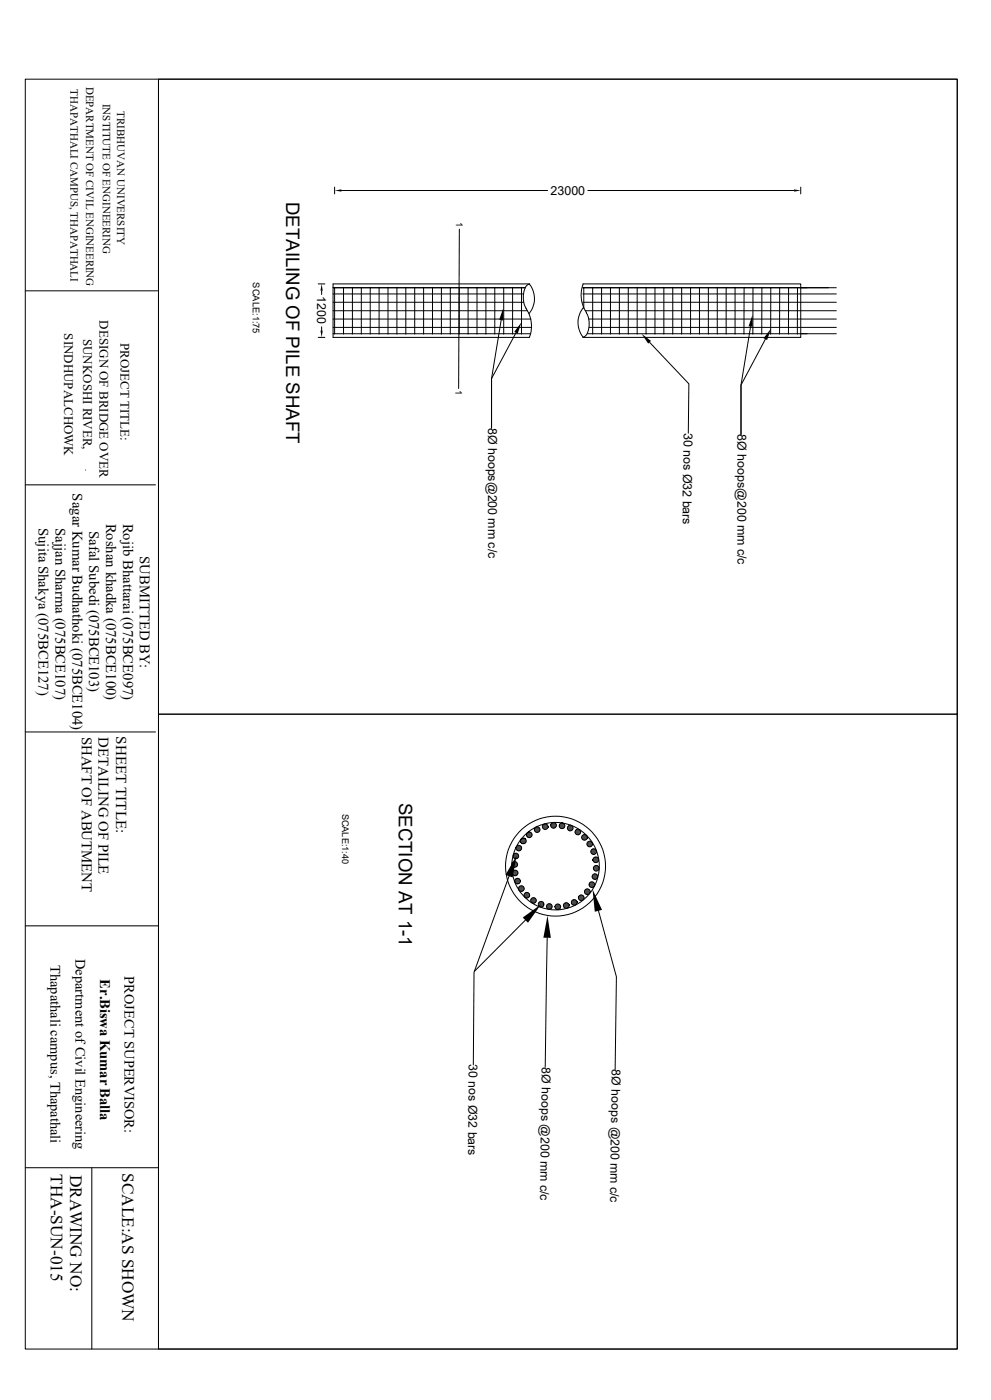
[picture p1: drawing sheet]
<svg xmlns="http://www.w3.org/2000/svg" width="297mm" height="420mm" viewBox="0 0 297 420" stroke-linecap="round" stroke-linejoin="round" font-family="sans-serif">
<g fill="none" stroke="#000" stroke-width=".3">
<path d="M7.6 23.7h279.3v381h-279.3zM47.5 23.8v380.9M47.5 23.7h239.4v190.5h-239.4zM100.3 56.1v2.1M102.3 57.2h61.8M176.2 57.2h61.8M240 56.1v2.1M137.7 68.7l-.2 47.8M7.6 87.2h39.6M95.4 85.2h2M96.4 87.2v1.1M96.4 98v1.2"/>
<path d="M99.8 86.3h57.6M99.8 95.7h59.3M99.8 90.7h57.2M99.8 88.2h57.1M99.8 93.2h58.3M99.8 98.2h59.5M100.3 86.2v14M103 86.2v14M105.6 86.2v14M108.3 86.2v14M111 86.2v14M113.6 86.2v14"/>
<path d="M116.3 86.2v14M119 86.2v14M121.6 86.2v14M124.3 86.2v14M127 86.2v14M129.6 86.2v14M132.3 86.2v14M135 86.2v14M137.6 86.2v14M140.3 86.2v14M143 86.2v14M145.6 86.2v14"/>
<path d="M148.3 86.2v14M150.2 96.1l-2.9 17.5v14.8v-14.8l7.3-13.8M151 86.2v14M153.6 86.2v14M156.3 86.2v14M157.6 92.5a9.4 9.4 0 0 1 1.1 8.7M158.7 85.2a7 7 0 0 1-.2 8.9M158.7 85.2a3.2 3.2 0 0 0-1.9 3.4 6.3 6.3 0 0 0 .9 4M158.7 85.2h-58.9v16h58.9M174.7 90.7h76M174.7 88.2h76M174.9 92.2a7.1 7.1 0 0 0-.2 8.9 3.2 3.2 0 0 0 1.9-3.4 6.3 6.3 0 0 0-.9-3.9"/>
<path d="M175 86.2v6.3M175.4 93.2h75.3M175.8 93.8a9.8 9.8 0 0 1-1.1-8.6h65.3v16h-65.3M176.5 95.7h74.2M176.6 98.2h74.1M177.6 86.2v14M180.3 86.2v14M183 86.2v14M185.6 86.2v14M188.3 86.2v14M191 86.2v14M193.6 86.2v14"/>
<path d="M196.3 86.2v14M199 86.2v14M201.6 86.2v14M204.3 86.2v14M207 86.2v14M209.6 86.2v14M212.3 86.2v14M215 86.2v14M217.6 86.2v14M220.3 86.2v14M223 86.2v14M225 98l-2.9 17.5v14.8v-14.8l7.3-13.8"/>
<path d="M225.7 86.2l-.1 14M228.3 86.2v14M231 86.2v14M233.7 86.2l-.1 14M236.3 86.2v14M239 86.2v14M240 86.3h10.7M241.9 86.3h-67.2h73.6M95.4 101.2h2M99.8 100.1h59.2M176 100.1h65.9M194.7 102.7l11.8 12.4-.2 14.9"/>
<path d="M240 100.1h10.7M7.6 145.5h39M25.7 141h.1M29.9 143.2h.1M7.6 219.6h39M47.5 214.2h239.4v190.5h-239.4zM7.6 277.7h39.9M152.6 262.8l-10.5 28.9-.2 27.7M157.5 276l-15.3 15.3M179.4 273.2l5.3 19.8-.3 27.8M164 281.3l-.6 38.9M7.6 350.3h39.9"/>
<path d="M27.5 350.3v54.4"/>
<circle cx="154.3" cy="259.3" r=".86"/>
<circle cx="154.6" cy="256.8" r=".84"/>
<circle cx="155.5" cy="254.4" r=".84"/>
<circle cx="156.8" cy="252.3" r=".86"/>
<circle cx="158.6" cy="250.4" r=".83"/>
<circle cx="161" cy="248.9" r=".85"/>
<circle cx="163.4" cy="248" r=".85"/>
<circle cx="165.9" cy="247.6" r=".84"/>
<circle cx="166.5" cy="259.9" r="15"/>
<circle cx="166.5" cy="259.9" r="13.1"/>
<circle cx="168.4" cy="247.7" r=".84"/>
<circle cx="170.9" cy="248.4" r=".84"/>
<circle cx="173.2" cy="249.6" r=".84"/>
<circle cx="175.2" cy="251.2" r=".84"/>
<circle cx="176.7" cy="253.2" r=".84"/>
<circle cx="177.9" cy="255.5" r=".85"/>
<circle cx="178.6" cy="257.9" r=".85"/>
<circle cx="154.4" cy="261.9" r=".85"/>
<circle cx="155.1" cy="264.3" r=".84"/>
<circle cx="156.3" cy="266.6" r=".84"/>
<circle cx="157.9" cy="268.6" r=".84"/>
<circle cx="159.9" cy="270.1" r=".84"/>
<circle cx="162.2" cy="271.3" r=".85"/>
<circle cx="164.6" cy="271.9" r=".84"/>
<circle cx="167.2" cy="272" r=".84"/>
<circle cx="169.7" cy="271.7" r=".86"/>
<circle cx="172.1" cy="270.7" r=".85"/>
<circle cx="174.2" cy="269.3" r=".84"/>
<circle cx="176" cy="267.5" r=".86"/>
<circle cx="177.4" cy="265.4" r=".85"/>
<circle cx="178.3" cy="263" r=".85"/>
<circle cx="178.7" cy="260.5" r=".84"/>
</g>
<g fill="#000">
<path d="M100.3 57.1l2-.3v.7zM238 56.8l2 .3-2 .4zM96.4 85.2l.3 2h-.6zM96.1 99.2h.6l-.3 2zM150.8 92.5v3.6l-1.2-.2zM156.3 96.7l-1.1 3.4-1.1-.6zM225.5 94.4l.1 3.6-1.2-.1zM192.3 100.1l2.8 2.2-.8 .8zM231.1 98.6l-1.2 3.4-1-.5zM153.4 259.1v.3zM153.4 259.1v.5zM153.5 259l-.1 .6z"/>
<path d="M153.5 259v.7zM153.5 258.8v.9zM153.5 258.8v1zM153.7 258.7l-.2 1.1zM153.7 258.7v1.3zM153.8 256.6v.3zM153.8 256.6v.4zM153.7 258.7l.1-.1-.1 1.4zM153.8 258.6v1.5zM153.8 256.4v.6zM153.8 256.4v.8zM153.9 256.3l-.1 .9z"/>
<path d="M153.9 256.3v1zM153.9 258.5v1.6zM154 256.2l-.1 1.1zM154 256.2v1.3zM153.9 258.5h.2l-.2 1.6zM154.1 258.5v1.7l-.2-.1zM154 256.2l.1-.1-.1 1.4zM154.1 256.1v1.5zM154.1 258.5l.2-.1-.2 1.8zM154.3 258.4v1.8h-.2zM154.1 256.1l.2-.1-.2 1.6zM154.3 256v1.6h-.2z"/>
<path d="M154.3 258.4v1.8zM154.4 258.5l-.1 1.7zM154.3 256v1.6zM154.4 255.9v1.8zM154.4 258.5h.2l-.2 1.7zM154.6 258.5v1.6l-.2 .1zM154.4 255.9h.2l-.2 1.8zM154.6 255.9v1.8h-.2zM154.6 254.2v.3zM154.6 254.2v.5zM154.6 258.5v1.6zM154.7 258.6l-.1 1.5z"/>
<path d="M154.7 254l-.1 .7zM154.7 254v.8zM154.6 255.9h.2l-.2 1.8zM154.8 255.9v1.8h-.2zM154.8 253.9l-.1 .9zM154.8 253.9v1zM154.7 258.6l.2 .1-.2 1.4zM154.9 258.7v1.3l-.2 .1zM154.9 253.8l-.1 1.1zM154.9 253.8v1.3zM154.9 258.7v1.3zM154.9 258.8v1.2z"/>
<path d="M154.8 255.9l.1 .1-.1 1.7zM154.9 256v1.6l-.1 .1zM154.9 258.8v1zM155 259l-.1 .8zM155 253.7l-.1 1.4zM155 253.7v1.4zM155 259v.7zM155.1 259.1l-.1 .6zM154.9 256v1.6zM155.1 256.1l-.2 1.5zM155.1 259.1v.5zM155.1 259.2v.4z"/>
<path d="M155.1 256.1v1.5zM155.2 256.2l-.1 1.4zM155 253.7l.2-.1-.2 1.5zM155.2 253.6v1.6l-.2-.1zM155.2 256.2v1.3zM155.3 256.3l-.1 1.2zM155.2 253.6v1.6zM155.3 253.6v1.7zM155.3 256.3v1zM155.4 256.4l-.1 .9zM155.4 256.4v.8zM155.4 256.6v.6z"/>
<path d="M155.4 256.6v.4zM155.5 256.7l-.1 .3zM155.3 253.6l.2-.1-.2 1.8zM155.5 253.5v1.8h-.2zM155.5 253.5l.2 .1-.2 1.7zM155.7 253.6v1.7h-.2zM155.7 253.6h.1l-.1 1.7zM155.8 253.6v1.6l-.1 .1zM155.8 253.6v1.6zM156 253.7l-.2 1.5zM156 252v.2zM156 252.3v.2z"/>
<path d="M156 252v.3zM156 252v.5zM156.1 251.9l-.1 .1zM156 252.5l.1 .1zM156 253.7v1.4zM156.1 253.8l-.1 1.3zM156.1 251.9l-.1 .6zM156.1 251.9v.7zM156.2 251.7l-.1 .9zM156.2 251.7v1.1zM156.1 253.8v1.3zM156.2 253.9l-.1 1.2z"/>
<path d="M156.3 251.6l-.1 1.2zM156.3 251.6v1.3zM156.2 253.9v1zM156.3 254l-.1 .9zM156.3 254v.8zM156.3 254.2v.6zM156.3 254.2v.5zM156.4 254.3l-.1 .4zM156.4 251.5l-.1 1.4zM156.4 251.5v1.5zM156.4 251.5h.1l-.1 1.5zM156.5 251.5v1.6l-.1-.1z"/>
<path d="M156.5 251.5v1.6zM156.7 251.4v1.7zM156.7 251.4h.1l-.1 1.7zM156.8 251.4v1.8l-.1-.1zM156.8 251.4h.2l-.2 1.8zM157 251.4v1.7l-.2 .1zM157 251.4l.2 .1-.2 1.6zM157.2 251.5v1.6h-.2zM157.2 251.5v1.6zM157.3 251.5l-.1 1.6zM157.3 251.5l.1 .1zM157.4 252.9l-.1 .1z"/>
<path d="M157.3 251.5v1.5zM157.4 251.6l-.1 1.4zM157.4 251.6l.2 .1zM157.6 252.8l-.2 .1zM157.4 251.6v1.3zM157.6 251.7l-.2 1.2zM157.6 251.8v.1zM157.6 251.7v1.1zM157.6 251.9v.9zM157.6 251.9v.7zM157.7 252l-.1 .6zM157.7 252v.2z"/>
<path d="M157.7 252.3v.2zM157.7 252v.5zM157.7 252.2v.3zM157.8 250.2v.2zM157.8 250.2v.3zM157.8 250.2v.5zM157.9 250.1l-.1 .1zM157.8 250.7l.1 .1zM157.9 250.1l-.1 .6zM157.9 250.1v.7zM157.9 249.9v.9zM157.9 249.9v1.1z"/>
<path d="M158 249.8l-.1 .1zM157.9 251l.1 .1zM158 249.8l-.1 1.2zM158 249.8v1.3zM158 249.8l.2-.1-.2 1.4zM158.2 249.7v1.5zM158.2 249.7l.1-.1zM158.2 249.7l.1-.1-.1 1.6zM158.3 249.6v1.6h-.1zM158.3 249.6v1.6zM158.5 249.6v1.7zM158.5 249.6h.1l-.1 1.7z"/>
<path d="M158.6 249.6v1.7h-.1zM158.6 249.6h.2l-.2 1.7zM158.8 249.6v1.7h-.2zM158.8 249.6h.2zM158.8 251.3l.2-.1zM158.8 249.6h.2l-.2 1.7zM159 249.6v1.6l-.2 .1zM159 249.6l.1 .1zM159 251.2h.1zM159 249.6v1.6zM159.1 249.7l-.1 1.5zM159.1 249.7l.1 .1z"/>
<path d="M159.1 251.2l.1-.1zM159.1 249.7v1.5zM159.2 249.8l-.1 1.4zM159.2 249.8l.1 .1zM159.3 251l-.1 .1zM159.2 249.8v1.3zM159.3 249.9l-.1 1.2zM159.3 249.9l.1 .2zM159.4 250.8l-.1 .2zM159.3 249.9v1.1zM159.4 250.1l-.1 .9zM159.5 250.7l-.1 .1z"/>
<path d="M159.4 250.1v.7zM159.5 250.2l-.1 .6zM159.5 250.2v.2zM159.5 250.2v.5zM159.5 250.4v.3zM160.1 248.6v.2zM160.1 249v.1zM160.1 248.6v.4zM160.1 248.6v.5zM160.2 248.5l-.1 .1zM160.1 249.1l.1 .2zM160.2 248.5l-.1 .6z"/>
<path d="M160.2 248.5v.8zM160.3 248.4l-.1 .1zM160.2 249.3l.1 .1zM160.3 248.4l-.1 .9zM160.3 248.4v1zM160.4 248.2l-.1 .2zM160.3 249.4l.1 .1zM160.4 248.2l-.1 1.2zM160.4 248.2v1.3zM160.5 248.1l-.1 .1zM160.4 249.5l.1 .1zM160.5 248.1l-.1 1.4z"/>
<path d="M160.5 248.1v1.5zM160.5 248.1h.2zM160.5 249.6l.2 .1zM160.5 248.1h.2l-.2 1.5zM160.7 248.1v1.6l-.2-.1zM160.7 248.1v1.6zM160.8 248v1.7zM160.8 248h.2zM160.8 249.7l.2 .1zM160.8 248h.2l-.2 1.7zM161 248v1.8l-.2-.1zM161 248h.2z"/>
<path d="M161 249.8l.2-.1zM161 248h.2l-.2 1.8zM161.2 248v1.7l-.2 .1zM161.2 248l.1 .1zM161.2 249.7h.1zM161.2 248l.1 .1-.1 1.6zM161.3 248.1v1.6h-.1zM161.3 248.1v1.6zM161.5 248.1l-.2 1.6zM161.5 248.1l.1 .1zM161.6 249.5l-.1 .1zM161.5 248.1v1.5z"/>
<path d="M161.6 248.2l-.1 1.4zM161.6 248.2l.1 .2zM161.6 249.5l.1-.1zM161.6 248.2v1.3zM161.7 248.4l-.1 1.1zM161.7 248.4l.1 .1zM161.8 249.3l-.1 .1zM161.7 248.4v1zM161.8 248.5l-.1 .9zM161.8 248.5v.8zM161.8 248.6v.7zM161.8 248.6l.1 .2z"/>
<path d="M161.9 249l-.1 .1zM161.8 248.6v.5zM161.9 248.8l-.1 .3zM162.6 247.7l-.1 .2zM162.5 248.1l.1 .1zM162.6 247.7l-.1 .4zM162.6 247.7v.5zM162.6 247.6v.6zM162.6 247.6v.8zM162.7 247.4l-.1 .2zM162.6 248.4l.1 .1zM162.7 247.4l-.1 1z"/>
<path d="M162.7 247.4v1.1zM162.7 247.4h.1zM162.7 248.5l.1 .1zM162.7 247.4h.1l-.1 1.1zM162.8 247.4v1.2zM162.8 247.4l.1-.2zM162.8 248.6l.1 .1zM162.8 247.4l.1-.2-.1 1.4zM162.9 247.2v1.5zM162.9 248.7l.2 .1zM163.1 247.2v1.6zM163.1 247.2l.1-.1z"/>
<path d="M163.1 248.8h.1zM163.1 247.2l.1-.1-.1 1.7zM163.2 247.1v1.7h-.1zM163.2 247.1h.2zM163.2 248.8l.2 .1zM163.2 247.1h.2l-.2 1.7zM163.4 247.1v1.8l-.2-.1zM163.4 247.1v1.8zM163.5 247.1l-.1 1.8zM163.5 247.1l.2 .1zM163.5 248.8h.2zM163.5 247.1l.2 .1-.2 1.6z"/>
<path d="M163.7 247.2v1.6h-.2zM163.7 247.2h.2zM163.7 248.8l.2-.1zM163.7 247.2h.2l-.2 1.6zM163.9 247.2v1.5l-.2 .1zM163.9 247.2l.1 .2zM163.9 248.7l.1-.1zM163.9 247.2v1.5zM164 247.4l-.1 1.3zM164.1 248.5l-.1 .1zM164 247.4v1.2zM164.1 247.4l-.1 1.2z"/>
<path d="M164.1 247.4l.1 .2zM164.2 248.4l-.1 .1zM164.1 247.4v1.1zM164.2 247.6l-.1 .9zM164.3 247.7v.2zM164.3 248.1v.1zM164.2 247.6l.1 .1zM164.3 248.2l-.1 .2zM164.3 247.7v.5zM164.3 247.9v.3zM164.2 247.6v.8zM164.3 247.7l-.1 .7z"/>
<path d="M165.1 247.4v.3zM165.1 247.4v.5zM165.1 247.2v.7zM165.1 247.2v.8zM165.2 247.1l-.1 .9zM165.2 247.1v1zM165.3 247l-.1 1.1zM165.3 247v1.2zM165.3 247l.1-.2-.1 1.4zM165.4 246.8v1.5zM165.4 246.8h.2l-.2 1.5zM165.6 246.8v1.6l-.2-.1z"/>
<path d="M165.6 246.8v1.6zM165.7 246.8v1.7zM165.7 246.8l.2-.1-.2 1.8zM165.9 246.7v1.8h-.2zM165.9 246.7l.2 .1-.2 1.7zM166.1 246.8v1.7h-.2zM166.1 246.8h.1l-.1 1.7zM166.2 246.8v1.6l-.1 .1zM166.2 246.8v1.6zM166.4 246.8l-.2 1.6zM166.4 246.8v1.5zM166.5 247l-.1 1.3z"/>
<path d="M166.5 247v1.2zM166.6 247.1l-.1 1.1zM166.6 247.1v1zM166.7 247.2l-.1 .9zM166.7 247.2v.8zM166.8 247.4l-.1 .6zM166.8 247.4v.5zM166.8 247.5v.4zM167.6 247.8v.2zM167.6 247.5v.3zM167.6 247.5v.5zM167.7 247.4l-.1 .1z"/>
<path d="M167.6 248l.1 .2zM167.7 247.4l-.1 .6zM167.7 247.4v.8zM167.8 247.2l-.1 .2zM167.7 248.2l.1 .1zM167.8 247.2l-.1 1zM167.8 247.2v1.1zM167.9 247.1l-.1 .1zM167.8 248.3l.1 .1zM167.9 247.1l-.1 1.2zM167.9 247.1v1.3zM167.9 247.1l.1-.1z"/>
<path d="M167.9 248.4l.1 .1zM167.9 247.1l.1-.1-.1 1.4zM168 247v1.5zM168 247l.1-.1zM168 248.5l.1 .1zM168 247l.1-.1-.1 1.6zM168.1 246.9v1.7l-.1-.1zM168.1 246.9h.2zM168.1 248.6h.2zM168.1 246.9h.2l-.2 1.7zM168.3 246.9v1.7h-.2zM168.3 246.9v1.7z"/>
<path d="M168.4 246.9l-.1 1.7zM168.4 246.9h.2zM168.4 248.6h.2zM168.4 246.9h.2l-.2 1.7zM168.6 246.9v1.7h-.2zM168.6 246.9h.2zM168.6 248.6h.2zM168.6 246.9h.2l-.2 1.7zM168.8 246.9v1.7h-.2zM168.8 246.9l.1 .1zM168.8 248.6l.1-.1zM168.8 246.9v1.7z"/>
<path d="M168.9 247l-.1 1.6zM168.9 247l.1 .1zM168.9 248.5l.1-.1zM168.9 247v1.5zM169 247.1l-.1 1.4zM169 247.1l.2 .1zM169.2 248.3l-.2 .1zM169 247.1v1.3zM169.2 247.2l-.2 1.2zM169.2 247.2v.2zM169.2 248.2v.1zM169.2 247.2v1.1z"/>
<path d="M169.2 247.4v.9zM169.2 247.4l.1 .1zM169.3 248l-.1 .2zM169.2 247.4v.8zM169.3 247.5l-.1 .7zM169.3 247.8v.2zM169.3 247.5v.5zM169.3 247.6v.4zM170.1 248.2v.3zM170.1 248.2v.5zM170.1 248v.7zM170.1 248v.8z"/>
<path d="M170.2 247.9l-.1 .9zM170.2 247.9v1.1zM170.2 247.9l.1-.1-.1 1.2zM170.3 247.8v1.3zM170.3 247.8l.2-.1-.2 1.4zM170.5 247.7v1.5zM170.5 247.7l.1-.1-.1 1.6zM170.6 247.6v1.7zM170.6 247.6h.2l-.2 1.7zM170.8 247.6v1.7h-.2zM170.8 247.6v1.7zM170.9 247.6l-.1 1.7z"/>
<path d="M170.9 247.6h.2l-.2 1.7zM171.1 247.6v1.7h-.2zM171.1 247.6h.1l-.1 1.7zM171.2 247.6v1.7h-.1zM171.2 247.6v1.7zM171.4 247.7l-.2 1.6zM171.4 247.7v1.5zM171.5 247.8l-.1 1.4zM171.5 247.8v1.3zM171.6 247.9l-.1 1.2zM171.6 247.9v1.1zM171.7 248l-.1 1z"/>
<path d="M171.7 248v.8zM171.7 248.2v.6zM171.7 248.2v.5zM171.8 248.3l-.1 .4zM172.3 249.3v.4zM172.3 249.3v.5zM172.4 249.2l-.1 .6zM172.4 249.2v.8zM172.5 249l-.1 1zM172.5 249v1.1zM172.5 249h.1l-.1 1.1zM172.6 249v1.2z"/>
<path d="M172.7 248.8l-.1 1.4zM172.7 248.8v1.5zM172.8 248.8v1.6zM172.8 248.8h.2l-.2 1.6zM173 248.8v1.6h-.2zM173 248.8l.2-.1-.2 1.7zM173.2 248.7v1.8l-.2-.1zM173.2 248.7l.2 .1-.2 1.7zM173.4 248.8v1.6l-.2 .1zM173.4 248.8v1.6zM173.5 248.8l-.1 1.6zM173.5 248.8h.2l-.2 1.6z"/>
<path d="M173.7 248.8v1.5l-.2 .1zM173.7 248.8v1.5zM173.8 249l-.1 1.3zM173.8 249v1.2zM173.9 249l-.1 1.2zM173.9 249v1.1zM173.9 249.2v.9zM173.9 249.2v.8zM174 249.3l-.1 .7zM174 249.3v.5zM174.1 249.5l-.1 .3zM174.3 251v.3z"/>
<path d="M174.3 251v.5zM174.4 250.8l-.1 .7zM174.4 250.8v.8zM174.5 250.7l-.1 .9zM174.5 250.7v1zM174.5 250.7l.1-.1-.1 1.1zM174.6 250.6v1.2zM174.7 250.4l-.1 1.4zM174.7 250.4v1.5zM174.8 250.4v1.6zM174.8 250.4h.2l-.2 1.6zM175 250.4v1.7l-.2-.1z"/>
<path d="M175 250.4l.2-.1-.2 1.8zM175.2 250.3v1.8h-.2zM175.2 250.3v1.8zM175.3 250.4l-.1 1.7zM175.3 250.4h.2l-.2 1.7zM175.5 250.4v1.6l-.2 .1zM175.5 250.4h.1l-.1 1.6zM175.6 250.4v1.5l-.1 .1zM175.6 250.4v1.5zM175.8 250.6l-.2 1.3zM175.8 250.6v1.2zM175.9 250.7l-.1 1.1z"/>
<path d="M175.9 252.9v.4zM175.9 252.9v.5zM175.9 250.7v1zM175.9 250.8v.9zM176 252.8l-.1 .6zM176 252.8v.8zM176 251v.5zM176 251.1v.4zM175.9 250.8v.8zM176 251l-.1 .6zM176.1 252.6l-.1 1zM176.1 252.6v1.1z"/>
<path d="M176.1 252.6v1.2zM176.1 252.6l.2-.2-.2 1.4zM176.3 252.4v1.5l-.2-.1zM176.3 252.4v1.5zM176.4 252.4v1.6zM176.4 252.4l.2-.1-.2 1.7zM176.6 252.3v1.7h-.2zM176.6 252.3v1.7zM176.7 252.3l-.1 1.7zM176.7 252.3h.2l-.2 1.7zM176.9 252.3v1.7h-.2zM177.1 255.2l-.1 .3z"/>
<path d="M177.1 255.2v.5zM176.9 252.3l.2 .1-.2 1.6zM177.1 252.4v1.6h-.2zM177.1 255.1v.6zM177.1 255.1v.8zM177.2 254.9l-.1 1zM177.2 254.9v1.1zM177.1 252.4v1.6zM177.2 252.4l-.1 1.6zM177.2 252.4v1.5zM177.3 252.6l-.1 1.3zM177.3 254.8l-.1 1.2z"/>
<path d="M177.3 254.8v1.3zM177.3 252.6v1.2zM177.5 252.6l-.2 1.2zM177.3 254.8l.2-.1-.2 1.4zM177.5 254.7v1.5zM177.5 252.6v1.1zM177.5 252.8v.9zM177.5 252.8v.8zM177.6 252.9l-.1 .7zM177.5 254.7l.1-.1-.1 1.6zM177.6 254.6v1.7zM177.6 252.9v.5z"/>
<path d="M177.6 253.1v.3zM177.7 257.7v.3zM177.7 257.7v.4zM177.6 254.6h.2l-.2 1.7zM177.8 254.6v1.7h-.2zM177.8 257.5l-.1 .6zM177.8 257.5v.8zM177.9 257.4l-.1 .9zM177.9 257.4v1zM177.8 254.6h.1l-.1 1.7zM177.9 254.6v1.7h-.1zM178 257.3l-.1 1.1z"/>
<path d="M178 257.3v1.3zM178 259.9l-.1 1zM178 259.9v1.1zM177.9 254.6v1.7zM178.1 254.6l-.2 1.7zM178.1 259.8l-.1 1.2zM178.1 259.8v1.3zM178 257.3l.1-.1-.1 1.4zM178.1 257.2v1.5zM178.2 259.7l-.1 1.4zM178.2 259.7v1.5zM178.1 254.6h.1l-.1 1.7z"/>
<path d="M178.2 254.6v1.7h-.1zM178.1 257.2l.2-.1-.2 1.6zM178.3 257.1v1.6h-.2zM178.3 257.1v1.6zM178.4 257v1.8zM178.2 259.7h.2l-.2 1.5zM178.4 259.7v1.6l-.2-.1zM178.2 254.6l.2 .1-.2 1.6zM178.4 254.7v1.5l-.2 .1zM178.4 259.7v1.6zM178.5 259.6v1.7zM178.4 254.7v1.5z"/>
<path d="M178.5 254.8l-.1 1.4zM178.4 257h.2l-.2 1.8zM178.6 257v1.8h-.2zM178.5 254.8v1.3zM178.6 254.9l-.1 1.2zM178.6 254.9v1.1zM178.7 255.1l-.1 .9zM178.5 259.6h.2l-.2 1.7zM178.7 259.6v1.7h-.2zM178.6 257h.1l-.1 1.8zM178.7 257v1.8h-.1zM178.8 255.2v.5z"/>
<path d="M178.8 255.4v.3zM178.7 255.1v.8zM178.8 255.2l-.1 .7zM178.7 259.6h.2l-.2 1.7zM178.9 259.6v1.7h-.2zM178.7 257l.2 .1-.2 1.7zM178.9 257.1v1.6l-.2 .1zM178.9 257.1v1.6zM179 257.2l-.1 1.5zM178.9 259.6l.1 .1-.1 1.6zM179 259.7v1.6h-.1zM179 257.2v1.5z"/>
<path d="M179.2 257.3l-.2 1.4zM179 259.7v1.6zM179.2 259.7l-.2 1.6zM179.2 259.7v1.5zM179.3 259.8l-.1 1.4zM179.2 257.3v1.3zM179.3 257.4l-.1 1.2zM179.3 257.4v1zM179.4 257.5l-.1 .9zM179.4 257.5v.8zM179.4 257.7v.6zM179.3 259.8v1.3z"/>
<path d="M179.4 259.9l-.1 1.2zM179.4 257.7v.4zM179.5 257.9l-.1 .2zM154.9 256.6l-1.3 6.6-2.1-.7zM153.6 261.6l-.1 .4zM153.6 261.6v.5zM153.6 261.5v.6zM153.6 261.5v.8zM153.7 261.4l-.1 .9zM153.7 261.4v1zM153.8 261.2l-.1 1.2zM153.8 261.2v1.3z"/>
<path d="M153.8 261.2l.2-.1-.2 1.4zM154 261.1v1.5l-.2-.1zM154 261.1v1.5zM154.1 261.1v1.6zM154.3 264.1l-.1 .3zM154.3 264.1v.5zM154.1 261.1l.2-.1-.2 1.7zM154.3 261v1.7h-.2zM154.3 263.9v.7zM154.3 263.9v.8zM154.4 263.8l-.1 .9zM154.4 263.8v1z"/>
<path d="M154.3 261v1.7zM154.4 261v1.8zM154.5 263.7l-.1 1.1zM154.5 263.7v1.3zM154.4 261h.2l-.2 1.8zM154.6 261v1.7l-.2 .1zM154.6 263.6l-.1 1.4zM154.6 263.6v1.5zM154.6 261l.1 .1-.1 1.6zM154.7 261.1v1.6h-.1zM154.8 263.5v1.6zM154.7 261.1v1.6z"/>
<path d="M154.9 261.1l-.2 1.6zM154.8 263.5h.1l-.1 1.6zM154.9 263.5v1.7l-.1-.1zM154.9 261.1v1.5zM155 261.2l-.1 1.4zM155 261.2v1.3zM155.1 261.4l-.1 1.1zM154.9 263.5l.2-.1-.2 1.8zM155.1 263.4v1.8h-.2zM155.1 261.4v1zM155.2 261.5l-.1 .9zM155.2 261.5v.8z"/>
<path d="M155.2 261.6v.7zM155.1 263.4v1.8zM155.2 263.5l-.1 1.7zM155.2 261.6v.5zM155.3 261.8l-.1 .3zM155.2 263.5h.2l-.2 1.7zM155.4 263.5v1.6l-.2 .1zM155.4 266.4v.3zM155.4 266.4v.4zM155.5 266.2l-.1 .6zM155.5 266.2v.8zM155.6 266.1l-.1 .9z"/>
<path d="M155.6 266.1v1zM155.4 263.5l.2 .1-.2 1.5zM155.6 263.6v1.5h-.2zM155.7 265.9l-.1 1.2zM155.7 265.9v1.4zM155.6 263.6v1.5zM155.7 263.7l-.1 1.4zM155.7 263.7v1.3zM155.8 263.8l-.1 1.2zM155.7 265.9h.1l-.1 1.4zM155.8 265.9v1.4zM155.8 263.8v1z"/>
<path d="M155.9 263.9l-.1 .9zM156 264.1v.5zM156 264.2v.4zM155.9 263.9v.8zM156 264.1l-.1 .6zM155.8 265.9l.2-.1-.2 1.5zM156 265.8v1.6zM156 265.8l.1-.1-.1 1.7zM156.1 265.7v1.8l-.1-.1zM156.1 265.7v1.8zM156.3 265.7l-.2 1.8zM156.3 265.7h.1l-.1 1.8z"/>
<path d="M156.4 265.7v1.8h-.1zM156.4 265.7l.2 .1-.2 1.7zM156.6 265.8v1.6l-.2 .1zM156.7 275.3l5.5-4-4 5.5zM156.6 265.8v1.6zM156.7 265.9l-.1 1.5zM156.7 265.9v1.4zM156.8 265.9l-.1 1.4zM156.8 265.9v1.4zM157 266.1l-.2 1.2zM157.1 268.3l-.1 .3zM157.1 268.3v.5z"/>
<path d="M157 266.1v1zM157.1 266.2l-.1 .9zM157.1 266.2v.8zM157.1 266.4v.6zM157.1 268.2v.6zM157.1 268.2v.7zM157.1 266.4v.4zM157.1 266.5v.3zM157.2 268l-.1 .9zM157.2 268v1.1zM157.2 268l.1-.1-.1 1.2zM157.3 267.9v1.3z"/>
<path d="M157.4 267.8l-.1 1.4zM157.4 267.8v1.5zM157.6 267.8v1.6zM157.6 267.8l.1-.1-.1 1.7zM157.7 267.7v1.7h-.1zM157.7 267.7h.2l-.2 1.7zM157.9 267.7v1.8l-.2-.1zM157.9 267.7h.2l-.2 1.8zM158.1 267.7v1.7l-.2 .1zM158.1 267.7v1.7zM158.2 267.8l-.1 1.6zM158.2 267.8h.2l-.2 1.6z"/>
<path d="M158.4 267.8v1.5l-.2 .1zM158.4 267.8v1.5zM158.5 267.9l-.1 1.4zM158.5 267.9v1.3zM158.6 268l-.1 1.2zM158.6 268v1.1zM158.7 268.2l-.1 .9zM158.7 268.3v.5zM158.7 268.5v.3zM158.7 268.2v.7zM158.7 268.3v.6zM159 269.9v.3z"/>
<path d="M159 269.9v.5zM159.1 269.7l-.1 .7zM159.1 269.7v.9zM159.2 269.6l-.1 1zM159.2 269.6v1.1zM159.2 269.6l.1-.1-.1 1.2zM159.3 269.5v1.3zM159.3 269.5l.1-.1-.1 1.4zM159.4 269.4v1.5zM159.4 269.4l.2-.1-.2 1.6zM159.6 269.3v1.7zM159.6 269.3h.1l-.1 1.7z"/>
<path d="M159.7 269.3v1.7h-.1zM159.7 269.3h.2l-.2 1.7zM159.9 269.3v1.7h-.2zM159.9 269.3h.2l-.2 1.7zM160.1 269.3v1.7h-.2zM160.1 269.3v1.7zM160.2 269.3l-.1 1.7zM160.2 269.3l.2 .1-.2 1.6zM160.4 269.4v1.5l-.2 .1zM160.4 269.4v1.5zM160.5 269.5l-.1 1.4zM160.5 269.5v1.3z"/>
<path d="M160.6 269.6l-.1 1.2zM160.6 269.6v1.1zM160.7 269.7l-.1 1zM160.7 269.7v.9zM160.7 269.9v.7zM160.7 269.9v.5zM160.8 270l-.1 .4zM161.3 271.1v.3zM161.3 271.1v.4zM161.4 270.9l-.1 .6zM161.4 270.9v.8zM161.5 270.8l-.1 .9z"/>
<path d="M161.5 270.8v1zM161.6 270.6l-.1 1.2zM161.6 270.6v1.3zM161.6 270.6h.1l-.1 1.3zM161.7 270.6v1.4zM161.7 270.6l.1-.1-.1 1.5zM161.8 270.5v1.6zM161.8 270.5l.2-.1-.2 1.7zM162 270.4v1.8l-.2-.1zM162 270.4h.2l-.2 1.8zM162.2 270.4v1.8h-.2zM162.2 270.4h.1l-.1 1.8z"/>
<path d="M162.3 270.4v1.8h-.1zM162.3 270.4v1.8zM162.5 270.5l-.2 1.7zM162.5 270.5l.1 .1-.1 1.5zM162.6 270.6v1.4l-.1 .1zM162.6 270.6v1.4zM162.8 270.6l-.2 1.4zM162.8 270.6v1.3zM162.9 270.8l-.1 1.1zM162.9 270.8v1zM162.9 270.9v.9zM163 271.1v.4z"/>
<path d="M163 271.2v.3zM162.9 270.9v.8zM163 271.1l-.1 .6zM163.8 271.7l-.1 .3zM163.8 271.7v.5zM163.9 271.5l-.1 .7zM163.9 271.5v.8zM164 271.4l-.1 .9zM164 271.4v1.1zM164 271.3v1.2zM164 271.3v1.3zM164 271.3l.2-.1-.2 1.4z"/>
<path d="M164.2 271.2v1.5zM164.2 271.2l.1-.1-.1 1.6zM164.3 271.1v1.7l-.1-.1zM164.3 271.1v1.7zM164.5 271.1v1.7zM164.5 271.1h.1l-.1 1.7zM164.6 271.1v1.7h-.1zM164.6 271.1h.2l-.2 1.7zM164.8 271.1v1.7h-.2zM164.8 271.1h.2l-.2 1.7zM165 271.1v1.7h-.2zM165 271.1v1.7z"/>
<path d="M165.1 271.2l-.1 1.6zM165.1 271.2v1.5zM165.2 271.3l-.1 1.4zM165.2 271.3v1.3zM165.4 271.4l-.2 1.2zM165.4 271.4v1.1zM165.4 271.5v1zM165.4 271.5v.8zM165.5 271.7l-.1 .6zM165.5 271.7v.5zM165.5 271.9v.3zM166.3 271.8v.3z"/>
<path d="M166.3 271.8v.5zM166.4 271.7l-.1 .6zM166.4 271.7v.8zM166.5 271.5l-.1 1zM166.5 271.5v1.1zM166.6 271.4l-.1 1.2zM166.6 271.4v1.3zM166.6 271.4l.1-.1-.1 1.4zM166.7 271.3v1.5zM166.7 271.3l.2-.1-.2 1.6zM166.9 271.2v1.7l-.2-.1zM166.9 271.2v1.7z"/>
<path d="M167 271.2v1.7zM167 271.2h.2l-.2 1.7zM167.2 271.2v1.7h-.2zM167.2 271.2h.1l-.1 1.7zM167.3 271.2v1.7h-.1zM167.3 271.2h.2l-.2 1.7zM167.5 271.2v1.7h-.2zM167.5 271.2v1.7zM167.6 271.3l-.1 1.6zM167.6 271.3v1.5zM167.8 271.4l-.2 1.4zM167.8 271.4v1.3z"/>
<path d="M167.9 271.5l-.1 1.2zM167.9 271.5v1.1zM168 271.7l-.1 .9zM168 271.7v.8zM168 271.8v.7zM168 271.8v.5zM168.1 271.9l-.1 .4zM168.9 271.4l-.1 .3zM168.9 271.4v.5zM168.9 271.2v.7zM168.9 271.2v.8zM169 271.1l-.1 .9z"/>
<path d="M169 271.1v1.1zM169 271.1l.1-.1-.1 1.2zM169.1 271v1.3zM169.1 271l.1-.1-.1 1.4zM169.2 270.9v1.5zM169.2 270.9l.2-.1-.2 1.6zM169.4 270.8v1.7zM169.4 270.8h.1l-.1 1.7zM169.5 270.8v1.7h-.1zM169.5 270.8h.2l-.2 1.7zM169.7 270.8v1.7h-.2zM169.7 270.8v1.7z"/>
<path d="M169.8 270.8l-.1 1.7zM169.8 270.8h.2l-.2 1.7zM170 270.8v1.7h-.2zM170 270.8l.2 .1-.2 1.6zM170.2 270.9v1.5l-.2 .1zM170.2 270.9v1.5zM170.3 271l-.1 1.4zM170.3 271v1.3zM170.4 271.1l-.1 1.2zM170.4 271.1v1.1zM170.5 271.2l-.1 1zM170.6 271.4v.5z"/>
<path d="M170.6 271.6v.3zM170.5 271.2v.8zM170.6 271.4l-.1 .6zM171.2 270.5v.3zM171.2 270.5v.4zM171.3 270.3l-.1 .6zM171.3 270.3v.8zM171.4 270.2l-.1 .9zM171.4 270.2v1zM171.5 270l-.1 1.2zM171.5 270v1.4zM171.5 270h.1l-.1 1.4z"/>
<path d="M171.6 270v1.4zM171.6 270l.1-.1-.1 1.5zM171.7 269.9v1.6zM171.7 269.9l.2-.1-.2 1.7zM171.9 269.8v1.8l-.2-.1zM171.9 269.8h.2l-.2 1.8zM172.1 269.8v1.8h-.2zM172.1 269.8h.2l-.2 1.8zM172.3 269.8v1.8h-.2zM172.3 269.8v1.8zM172.4 269.9l-.1 1.7zM172.4 269.9l.2 .1-.2 1.5z"/>
<path d="M172.6 270v1.4l-.2 .1zM172.6 270v1.4zM172.7 270l-.1 1.4zM172.7 270v1.4zM172.8 270.2l-.1 1.2zM172.8 270.2v1zM172.8 270.3v.9zM172.9 270.5v.4zM172.9 270.6v.3zM172.8 270.3v.8zM172.9 270.5l-.1 .6zM173.4 269.1v.3z"/>
<path d="M173.4 269.1v.4zM173.4 268.9v.6zM173.4 268.9v.8zM173.5 268.8l-.1 .9zM173.5 268.8v1zM173.6 268.7l-.1 1.1zM173.6 268.7v1.3zM173.6 268.7l.1-.1-.1 1.4zM173.7 268.6v1.4zM173.7 268.6l.2-.1-.2 1.5zM173.9 268.5v1.6l-.2-.1zM173.9 268.5l.1-.1-.1 1.7z"/>
<path d="M174 268.4v1.8zM174 268.4h.2l-.2 1.8zM174.2 268.4v1.8h-.2zM174.2 268.4h.2l-.2 1.8zM174.4 268.4v1.8h-.2zM174.4 268.4l.1 .1-.1 1.7zM174.5 268.5v1.6l-.1 .1zM174.5 268.5v1.6zM174.7 268.6l-.2 1.5zM174.7 268.6v1.4zM174.8 268.7l-.1 1.3zM174.8 268.7v1.3z"/>
<path d="M174.9 268.8l-.1 1.2zM174.9 268.8v1zM175 268.9l-.1 .9zM175 268.9v.8zM175 269.1v.6zM175 269.1v.4zM175.1 269.2l-.1 .3zM175.2 267.3l-.1 .3zM175.2 267.3v.5zM175.2 267.1v.7zM175.2 267.1v.8zM175.3 267l-.1 .9z"/>
<path d="M175.3 267v1.1zM175.4 266.9l-.1 1.2zM175.4 266.9v1.2zM175.4 266.9l.2-.1-.2 1.3zM175.6 266.8v1.5zM175.6 266.8l.1-.1-.1 1.6zM175.7 266.7v1.6zM175.7 266.7h.2l-.2 1.6zM175.9 266.7v1.7l-.2-.1zM175.9 266.7l.1-.1-.1 1.8zM176 266.6v1.8h-.1zM176 266.6v1.8z"/>
<path d="M176.1 266.7l-.1 1.7zM176.1 266.7h.2l-.2 1.7zM176.3 266.7v1.6l-.2 .1zM176.3 266.7l.2 .1-.2 1.5zM176.5 266.8v1.5h-.2zM176.5 265.1v.3zM176.5 265.1v.5zM176.6 265l-.1 .6zM176.6 265v.8zM176.5 266.8v1.5zM176.6 266.9l-.1 1.4zM176.7 264.8l-.1 1z"/>
<path d="M176.7 264.8v1.1zM176.6 266.9v1.2zM176.7 267l-.1 1.1zM176.8 264.7l-.1 1.2zM176.8 264.7v1.3zM176.7 267v1.1zM176.8 267.1l-.1 1zM176.9 267.3v.5zM176.9 267.4v.4zM176.8 267.1v.8zM176.9 267.3l-.1 .6zM176.8 264.7l.1-.1-.1 1.4z"/>
<path d="M176.9 264.6v1.5zM176.9 264.6l.2-.1-.2 1.6zM177.1 264.5v1.7l-.2-.1zM177.1 264.5h.1l-.1 1.7zM177.2 264.5v1.7h-.1zM177.2 264.5v1.7zM177.4 264.5l-.2 1.7zM177.5 262.8l-.1 .3zM177.5 262.8v.4zM177.5 262.6v.6zM177.5 262.6v.8zM177.4 264.5h.1l-.1 1.7z"/>
<path d="M177.5 264.5v1.7h-.1zM177.6 262.5l-.1 .9zM177.6 262.5v1zM177.7 262.3l-.1 1.2zM177.7 262.3v1.4zM177.5 264.5h.2l-.2 1.7zM177.7 264.5v1.7h-.2zM177.8 260.2v.4zM177.8 260.2v.5zM177.7 262.3h.1l-.1 1.4zM177.8 262.3v1.4zM177.7 264.5v1.7z"/>
<path d="M177.8 264.6l-.1 1.6zM177.9 260.1l-.1 .6zM177.9 260.1v.8zM177.8 264.6v1.5zM178 264.7l-.2 1.4zM177.8 262.3l.2-.1-.2 1.5zM178 262.2v1.6zM178 264.7v1.3zM178.1 264.8l-.1 1.2zM178 262.2l.1-.1-.1 1.7zM178.1 262.1v1.8l-.1-.1zM178.1 264.8v1.1z"/>
<path d="M178.2 265l-.1 .9zM178.2 265v.8zM178.2 265.1v.7zM178.2 265.1v.5zM178.3 265.3l-.1 .3zM177.6 266.8l2.8 6.2-2.1 .5zM178.1 262.1h.2l-.2 1.8zM178.3 262.1v1.8h-.2zM178.3 262.1h.2l-.2 1.8zM178.5 262.1v1.8h-.2zM178.5 262.1v1.8zM178.6 262.2l-.1 1.7z"/>
<path d="M178.6 262.2l.2 .1-.2 1.5zM178.8 262.3v1.4l-.2 .1zM178.8 262.3v1.4zM178.9 262.3l-.1 1.4zM178.9 262.3v1.4zM179 262.5l-.1 1.2zM179 262.5v1zM179.1 262.6l-.1 .9zM179.2 262.8v.4zM179.2 262.9v.3zM179.1 262.6v.8zM179.2 262.8l-.1 .6z"/>
<path d="M179.4 259.9v1.1zM179.5 260.1l-.1 .9zM179.5 260.1v.8zM179.5 260.2v.7zM179.5 260.2v.5zM179.6 260.4l-.1 .3zM164.1 274.7l1 6.6h-2.2z"/>
</g>
<g font-size="5.6">
<text x="85.8" y="60.6" transform="rotate(90 85.8 60.6)">DETAILING OF PILE SHAFT</text>
<text x="119.5" y="240.8" transform="rotate(90 119.5 240.8)">SECTION AT 1-1</text>
</g>
<g font-size="5.2">
<text x="15.2" y="352.3" transform="rotate(90 15.2 352.3)">THA-SUN-015</text>
<text x="21" y="352.4" transform="rotate(90 21 352.4)">DRAWING NO:</text>
<text x="36.7" y="351.9" transform="rotate(90 36.7 351.9)">SCALE:AS SHOWN</text>
</g>
<text font-size="4.5" x="34.8" y="220.9" transform="rotate(90 34.8 220.9)">SHEET TITLE:</text>
<g font-size="4.4">
<text x="21.7" y="148" transform="rotate(90 21.7 148)">Sagar Kumar Budhathoki (075BCE104)</text>
<text x="11.6" y="158.3" transform="rotate(90 11.6 158.3)">Sujita Shakya (075BCE127)</text>
<text x="16.6" y="158.5" transform="rotate(90 16.6 158.5)">Sajjan Sharma (075BCE107)</text>
<text x="26.8" y="159.3" transform="rotate(90 26.8 159.3)">Safal Subedi (075BCE103)</text>
<text x="31.8" y="157.1" transform="rotate(90 31.8 157.1)">Roshan khadka (075BCE100)</text>
<text x="36.9" y="157.1" transform="rotate(90 36.9 157.1)">Rojib Bhattarai (075BCE097)</text>
<text x="42" y="166.7" transform="rotate(90 42 166.7)">SUBMITTED BY:</text>
<text x="24.6" y="221" transform="rotate(90 24.6 221)">SHAFT OF ABUTMENT</text>
<text x="29.5" y="221.2" transform="rotate(90 29.5 221.2)">DETAILING OF PILE</text>
<text x="30" y="293.8" transform="rotate(90 30 293.8)">Er.Biswa Kumar Balla</text>
</g>
<g font-size="4.3">
<text x="22.6" y="287.7" transform="rotate(90 22.6 287.7)">Department of Civil Engineering</text>
<text x="15.1" y="289.4" transform="rotate(90 15.1 289.4)">Thapathali campus, Thapathali</text>
<text x="37.3" y="292.8" transform="rotate(90 37.3 292.8)">PROJECT SUPERVISOR:</text>
</g>
<g font-size="3.9">
<text x="19.3" y="100" transform="rotate(90 19.3 100)">SINDHUPALCHOWK</text>
<text x="24.9" y="101.6" transform="rotate(90 24.9 101.6)">SUNKOSHI RIVER,</text>
<text x="29.8" y="96.1" transform="rotate(90 29.8 96.1)">DESIGN OF BRIDGE OVER</text>
<text x="36.1" y="102.9" transform="rotate(90 36.1 102.9)">PROJECT TITLE:</text>
</g>
<g font-size="3.7">
<text x="165" y="58.5">23000</text>
<text x="95.1" y="88.9" transform="rotate(90 95.1 88.9)">1200</text>
<text x="146.3" y="128.3" transform="rotate(90 146.3 128.3)">8Ø hoops@200 mm c/c</text>
<text x="204.9" y="129.8" transform="rotate(91 204.9 129.8)">30 nos Ø32 bars</text>
<text x="221.1" y="130.2" transform="rotate(90 221.1 130.2)">8Ø hoops@200 mm c/c</text>
<text x="140.5" y="319.3" transform="rotate(91 140.5 319.3)">30 nos Ø32 bars</text>
<text x="162.4" y="320" transform="rotate(91 162.4 320)">8Ø hoops @200 mm c/c</text>
<text x="183.4" y="320.7" transform="rotate(91 183.4 320.7)">8Ø hoops @200 mm c/c</text>
</g>
<g font-size="3.3">
<text x="21.1" y="26.8" transform="rotate(90 21.1 26.8)">THAPATHALI CAMPUS, THAPATHALI</text>
<text x="25.8" y="26" transform="rotate(90 25.8 26)">DEPARTMENT OF CIVIL ENGINEERING</text>
<text x="30.9" y="31.1" transform="rotate(90 30.9 31.1)">INSTITUTE OF ENGINEERING</text>
<text x="35.1" y="33.4" transform="rotate(90 35.1 33.4)">TRIBHUVAN UNIVERSITY</text>
</g>
<g font-size="2.8">
<text x="136.7" y="66.6" transform="rotate(90 136.7 66.6)">1</text>
<text x="75.7" y="84.7" transform="rotate(90 75.7 84.7)">SCALE:1:75</text>
<text x="136.5" y="117.1" transform="rotate(90 136.5 117.1)">1</text>
<text x="102.5" y="244" transform="rotate(90 102.5 244)">SCALE:1:40</text>
</g>
</svg>
